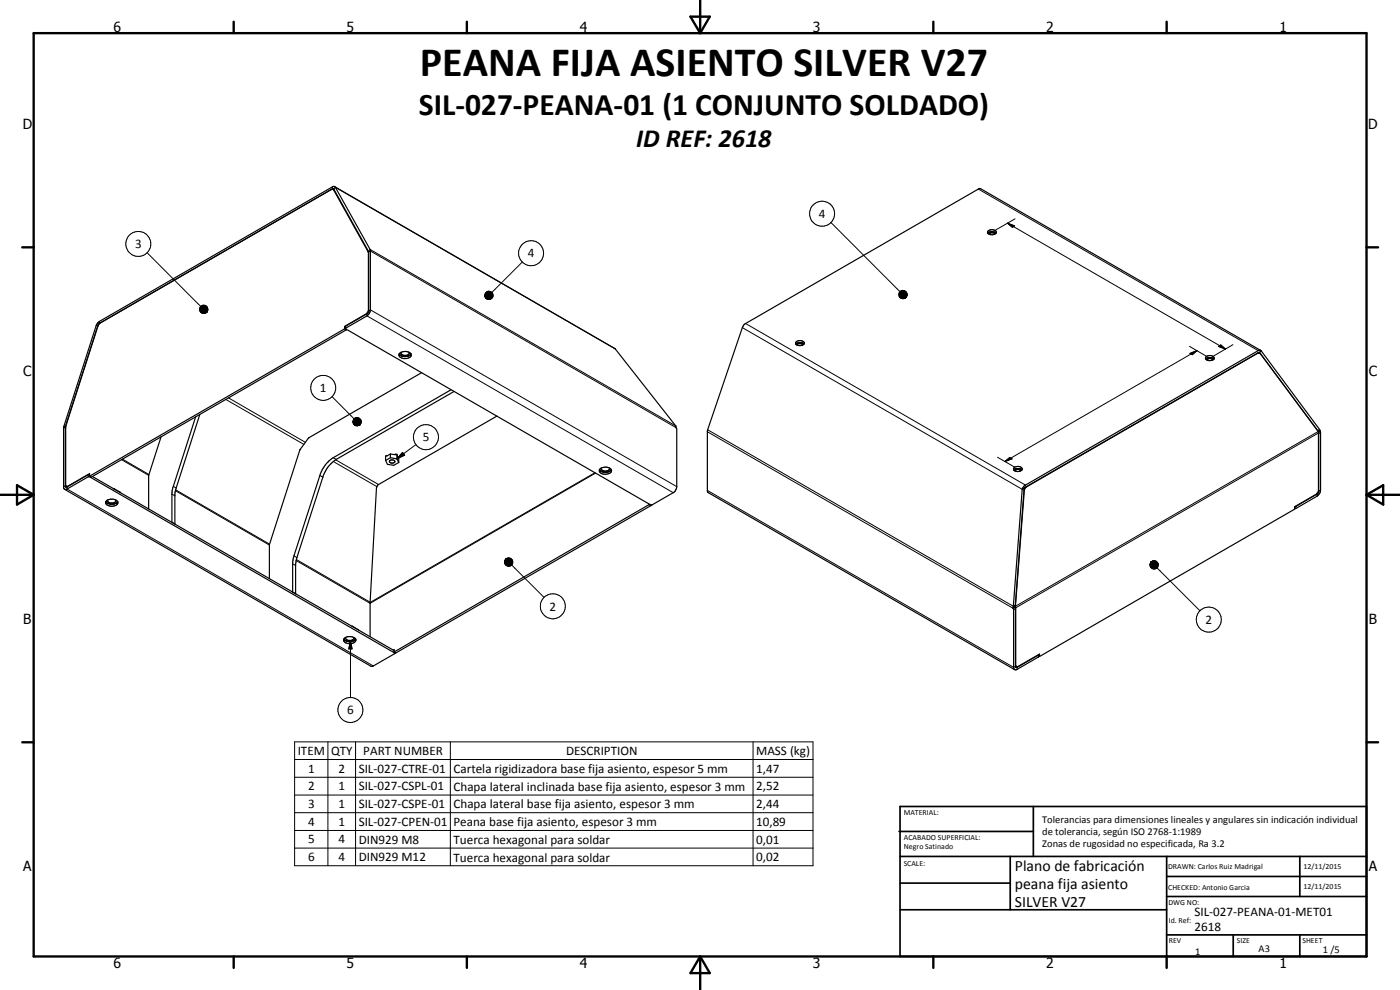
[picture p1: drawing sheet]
<svg xmlns="http://www.w3.org/2000/svg" width="420mm" height="297mm" viewBox="0 0 420 297" stroke-linecap="round" stroke-linejoin="round" font-family="sans-serif">
<g fill="none" stroke="#000" stroke-width=".35">
<path d="M100 56.8l-.7 .1-69.6 40.4-9.9 30.5-.1 17.9 .5 .3M100 56.8l10.6 18.9v17.5M100 56.8l.4 .2M100.4 56l84.2 48.6 18.2 23.2 .3 .9-.1 17.8-.7 1.2-6.7 3.9-.3-.1M296.5 70a1.78 1.78 0 0 1 2.4 0M296.5 69.3a1.58 1.58 0 0 1 2.5 .4 1.54 1.54 0 0 1-2.6-.1zM296.9 70.3a.96 .96 0 0 1 1.6 0M103.4 98l.3 .1M103.4 98v.7M103.4 98.7l.5 .3M103.4 98.7l-76.5 44.2M103.7 98.6h.1"/>
<path d="M103.7 98.6l6.4-3.8 .8-.8 .3-.8v-18.1l-10.5-18.9-.6-.3-70.6 40.8-.6 1-9.8 30.6v18l.3 .5M103.7 98.6l91.6 52.9M103.9 99l-76.5 44.2-.5-.3M103.9 98.8v.2M110 94.1h.1M110 94.1l-6.6 3.9M110.1 94.1l-6.4 3.7v.8M110.1 94.1l.5-.7v-17.9l-10.4-18.7-.3-.2-70.4 40.8-9.9 30.8 .1 17.9 .3 .1 6.5-3.8h.4M110.6 93.2l-.6 .9M110.6 93.2v.1M119.8 106.2a2.45 2.45 0 0 0 3.5 0M119.9 106a2.25 2.25 0 0 1 3.5 .6 2.16 2.16 0 0 1-3.7 0z"/>
<path d="M120.3 105.7a1.34 1.34 0 0 0 1.2 .9 1.34 1.34 0 0 0 1.3-.7v-.2M126.6 111.8l-34.1 19.7-2.5 3.5-9.2 28.4v10.2M135.4 116.9l-35.4 20.4a9.6 9.6 0 0 0-4 5.4l-8 25.1-.2 9.9 .9 .5 .1-9.9 8.1-25.1a9.6 9.6 0 0 1 4-5.4l35.4-20.4M238.8 103.3a1.78 1.78 0 0 1 2.4 0M238.8 103.3a1.8 1.8 0 0 0 2.1 .2M238.8 103.3a1.19 1.19 0 0 1 .7-1.1 1.19 1.19 0 0 1 1.3 .1 .62 .62 0 0 1 .6 .6 .62 .62 0 0 1-.5 .6M239.2 103.5a.99 .99 0 0 1 1.7 0M361.9 107.7a1.79 1.79 0 0 1 2.4 0M361.9 107.1a1.58 1.58 0 0 1 2.5 .4 1.49 1.49 0 0 1-2.6-.1zM362.3 108a.94 .94 0 0 1 1.6 0M377.5 105.9l.4 .1M377.9 105.7l17.7 23.8 .1 17.8-.5 .9-6.7 3.9v.7l-76.5 44.2"/>
<path d="M377.9 105.7l-70.4 40.7M378.4 105.2l-84.4-48.6-70.8 41-10.9 31.7v18.1l.2 .3 92 53.2M378.4 106.3l-.5-.3h-.6l-69.4 40.2-.5 .8-2.7 34.9M378.5 105.3l17.5 23.6M378.5 105.3l-.6 .4M378.5 105.3l-.3-.2-.6 .1-69.8 40.3-.6 .5-.4 .8M48.3 131.1l-3.7 11.5v10.1M60 124.3l-7.4 23.1-.1 9.8-.9-.5v-9.4l7.1-22.2M115.7 138.2l.6 1.1 1.9 .3 1.5-.8M116.9 138.3a.87 .87 0 0 1 .9-.4 .87 .87 0 0 1 .7 .7 .94 .94 0 0 1-1.6-.3zM117.2 136.2l-1.5 .6v1.4M117.2 136.2l1.9 .1"/>
<path d="M117.2 136.2v1.1M117.2 137.3l1.9 .4M117.2 137.3l-1.5 .9M119.1 136.3l.6 1.4v1.1M119.1 136.3v1.4M119.1 137.7l.6 1.1M149.1 124.8l-35.7 20.7-.2 .3-.2 .7-1.9 34.3v10.3M395.7 129.8l.1 .2M395.8 130v17.5l-.4 .7-6.7 3.8M396 128.9h.1M396 128.9l-.5 .3M396 128.9l.1 .4"/>
<path d="M396.1 129.3l.2 .4M396.1 129.3l-.5 .3M396.3 129.7v17.4l-.2 .7-.8 1.1-6.4 3.7h-.4M396.3 129.7l-.5 .3M19.4 146.8l.7-.1 6.4-3.7h.4l91.6 53M19.4 146.8l91.9 53.1 .7-.1 6.4-3.7M20.2 146h.1M26.9 142.9v-.8l-6.7 3.9M27.7 143l90.6 52.2M31.8 150.5a2.45 2.45 0 0 0 3.5 0M31.9 150.3a2.44 2.44 0 0 1 3.5 .4 1.87 1.87 0 0 1-2.9 1 .82 .82 0 0 1-.7-.5 .82 .82 0 0 1 .1-.9zM32.3 150l.1 .5 .7 .4 1.3-.2 .4-.4-.1-.3"/>
<path d="M34.2 146.6h.1M34.2 146.6v.1M34.2 146.6l2 1.2M179.9 140.9a2.45 2.45 0 0 0 3.6 0M180.4 140.5l-.5 .4M180.4 140.5a2.51 2.51 0 0 1 3 .4M180.5 140.4a1.15 1.15 0 0 0 1.8 .8l.5-.3 .1-.5M183.4 140.9a1.21 1.21 0 0 1-1.5 1.4 1.38 1.38 0 0 1-2-1.4M194.8 151.4l-76.5 44.2M194.8 151.2v.2M194.8 151.4l.5 .3M195.3 151.7l-76.5 44.2-.5-.3"/>
<path d="M195.3 151.5v.2M304.2 141a1.75 1.75 0 0 1 2.5 0M304.2 141a1.9 1.9 0 0 0 2.1 .3M304.2 141a1.19 1.19 0 0 1 .7-1.1 1.19 1.19 0 0 1 1.3 .2 .62 .62 0 0 1 .6 .6 .62 .62 0 0 1-.5 .6M304.6 141.3a.94 .94 0 0 1 1.7 0M306.8 146.8l-2.7 35.1M307.5 146.4l-2.8 35.2M307.5 146.4l-.7 .4M103.2 191.8a2.44 2.44 0 0 0 3.6 0M103.3 191.6a2.44 2.44 0 0 1 3.5 .3 2.05 2.05 0 0 1-3.1 .9l-.5-.5zM103.7 191.3l.2 .6 .7 .3 1.2-.2 .4-.7M105.6 187.9h.1"/>
<path d="M105.7 187.9v.1M105.7 187.9l1.9 1.2M118 195.1l.3-.2v.7M118.5 196.1h-.1M118.5 196v.1M118.5 195.7v.3M304 182.5l.2 .4M304.1 181.9l-.1 .6M304.2 182.9v17.3l.3 .7M304.6 182.2l-.6 .3M304.6 182.2l.1 .4M304.6 181.9v.3"/>
<path d="M304.6 181.9h.1M304.7 181.6l-.1 .3M304.7 181.6l-.6 .3M304.7 182.6v17.5l.2 .2 .4-.1 6.4-3.7M304.7 182.6l-.5 .3M304.7 181.9l.1 17.9M304.7 199.7l.1 .1M311.7 196.4v.7l-6.6 3.9-.6-.1M311.7 196.8l.3 .2M312 197v-.7l-6.7 3.8-.5-.3"/>
</g>
<g fill="none" stroke="#000" stroke-width=".3">
<path d="M99.7 56.1l.2 .7M100.1 57l.3 .1M100.2 56.8l.5-.6 83.9 48.5M293.6 56.7l84 48.5M44.1 75.8l16.1 16.1M110.4 75.5l.2 .1M110.6 75.4l.5-.6 91.7 53M110.6 75.9h.1M110.6 75.6l.6-.3 91.7 53M156.7 78.6l-9.1 9.2M249.4 66.8l20.7 20.7M302.4 67l2.1 .8-.7 .4z"/>
<path d="M302.4 67l65.4 37.7M304.6 65.7l-6 3.4M28.9 97.7h.5M29.8 96.4l.1 .7M59.9 92.5l2.1 1.2-2.1-.9zM59.9 92.8l2.1 .9-2.1-.7zM59.9 93l2.1 .7-2-.4zM60 93.3l2 .4-1.9-.2zM60 92.2l2 1.5-2.1-1.2zM60.1 93.5l1.9 .2h-1.7zM60.1 92l.3-.2 1.6 1.9zM60.1 92l1.9 1.7-2-1.5z"/>
<path d="M60.3 93.7h1.7l-1.5 .2zM60.4 91.8l.2-.1 1.4 2zM60.5 93.9l1.5-.2zM60.6 91.7l.2-.1 1.2 2.1zM60.7 94l1.3-.3zM60.8 91.6h.3l.9 2.1zM61 94l1-.3zM61.1 91.6h.3l.6 2.1zM61.3 94l.7-.3zM61.4 91.6l.2 .1 .4 2zM61.5 94l.5-.3zM61.6 91.7l.3 .1 .1 1.9z"/>
<path d="M61.8 93.9l.2-.2zM61.9 91.8l.1 .1v1.8zM62 91.9l.2 .3-.2 1.5zM62.2 92.2l-.2 1.5zM62.3 93.2l-.3 .5zM62.3 92.5l-.3 1.2zM62.4 93l-.4 .7zM62.4 92.7l-.4 1zM103.7 97.8v.7M110.1 94.1v.7l91.9 53M110.6 93.3l.6-.3 91.9 53M145.5 88.5l.4 1z"/>
<path d="M145.5 88.8l.4 .7zM145.6 88.3l.3 1.2zM145.6 89.1l.3 .4zM145.7 88l.2 1.5zM145.7 89.3l.2 .2zM145.8 87.8l.2-.2-.1 1.9zM145.8 87.8l.1 1.7-.2-1.5zM145.9 89.5l.4 .3zM145.9 89.5l.7 .3zM145.9 89.5l.9 .4zM145.9 89.5l1.2 .3zM145.9 89.5l1.5 .2-.3 .1z"/>
<path d="M145.9 89.5h1.7l-.2 .2zM145.9 89.5l1.9-.2-.2 .2zM145.9 89.5l2-.4-.1 .2zM145.9 89.5l2.1-.6-.1 .2zM145.9 89.5l2.1-.9v.3zM145.9 89.5l2-1.2 .1 .3zM145.9 89.5l2-1.4v.2zM145.9 89.5l1.8-1.7 .2 .3zM146 87.6l.3-.1-.4 2zM146.3 87.5l.2-.1-.6 2.1zM146.5 87.4h.3l-.9 2.1zM146.8 87.4h.3l-1.2 2.1z"/>
<path d="M147.1 87.4l.2 .1-1.4 2zM147.3 87.5l.2 .1-1.6 1.9zM147.5 87.6l.2 .2-1.8 1.7zM222.8 98.3l84 48.5M223.8 97.1l84 48.4M269.7 88.3l2.2 1-2.1-.7zM269.8 88.1l2.1 1.2-2.2-1zM269.8 88.6l2.1 .7-2.1-.4zM269.8 88.9l2.1 .4-2-.2zM269.9 87.8l.1-.2 1.9 1.7zM269.9 87.8l2 1.5-2.1-1.2zM269.9 89.1l2 .2h-1.7z"/>
<path d="M270.2 89.3h1.7zM270.2 87.4l.2-.2 1.5 2.1zM270.2 87.4l1.7 1.9-1.9-1.7zM270.4 89.5l1.5-.2-1.3 .3zM270.4 87.2h.3l1.2 2.1zM270.6 89.6l1.3-.3zM270.7 87.2l.3-.1 .9 2.2zM270.9 89.6l1-.3zM271 87.1l.2 .1 .7 2.1zM271.2 89.6l.7-.3zM271.2 87.2h.3l.4 2.1zM271.4 89.6l.5-.3z"/>
<path d="M271.5 87.2l.2 .2 .2 1.9zM271.6 89.5l.3-.2zM271.7 87.4l.2 .1v1.8zM271.9 87.5v1.8zM272.1 87.8l.1 .2-.3 1.3zM272.1 88.8l-.2 .5zM272.2 88l-.3 1.3zM272.2 88.6l-.3 .7zM272.2 88.3l-.3 1zM67.8 119.8l23.4 13.5M68.6 119.4l23 13.3M99.6 119l6.6 6.6"/>
<path d="M357 103.9l5.2 3M357.1 106l2.1-.8-1.4 1.2zM359.2 105.2l-57.6 33.3M365.7 103.9l.7-.4 1.4 1.2zM370 103.4l-6 3.5M377.2 106h.1M377.8 105.7l.4 .3M19.2 127.9h.6M19.7 128.2l-.6 .3M36.5 137.9l8.1 4.7M36.7 137.8l8 4.6M100 138.5l13.1 7.5"/>
<path d="M100 137.3l.9 .5M100.7 138l12.9 7.4M105.9 126.5l2.1 .9-2.1-.7zM105.9 126.7l2.1 .7-2-.4zM105.9 126.2l2.1 1.2-2.1-.9zM106 127l2 .4-1.9-.1zM106 126l2 1.4-2.1-1.2zM106.1 127.3l1.9 .1-1.7 .1zM106.2 125.7l.2-.1 1.6 1.8zM106.2 125.7l1.8 1.7-2-1.4zM106.3 127.5l1.7-.1-1.5 .2zM106.4 125.6l.2-.2 1.4 2z"/>
<path d="M106.5 127.6l1.5-.2zM106.6 125.4l.2-.1 1.2 2.1zM106.8 127.7l1.2-.3zM106.8 125.3h.3l.9 2.1zM107 127.8l1-.4zM107.1 125.3h.3l.6 2.1zM107.3 127.8l.7-.4zM107.4 125.3l.2 .1 .4 2zM107.6 127.7l.4-.3zM107.6 125.4l.3 .1 .1 1.9zM107.8 127.6l.2-.2zM107.9 125.5l.2 .2-.1 1.7z"/>
<path d="M108.1 125.7l.1 .2-.2 1.5zM108.2 125.9l.2 .3-.4 1.2zM108.3 127l-.3 .4zM108.4 126.7l-.4 .7zM108.4 126.2l-.4 1.2zM108.4 126.4l-.4 1zM120.8 135.8l.6 .8-2.3 1.1zM124.8 133.4l-5.7 4.3M212.3 129.5l91.7 53M212.4 128.9l91.7 53M299.4 137.2l5.1 3M301.6 138.5l1.4-1.2 .7 .4z"/>
<path d="M395.6 129.5l-90.9 52.4M395.7 129.9l-90.9 52.5-.2-.2M19.1 146.1l.5-.3 .5 .3v.6l91.9 53.1M26.5 142.4v.6M26.9 142.9v.1M51.6 148.3l.9 .5M52 145.9l.9 .5M52.7 147.2l28.1 16.3M52.7 147l28.2 16.3M96 142.7l.9 .5M178.5 141.9l-67.4 38.9M178.8 141.9l-67.7 39.1-22.2-12.8"/>
<path d="M212.3 147.2l91.9 53 .5-.3 .6 .3v.6M307.3 147.2h.1M307.9 146l.1 .1M388.9 151.9v.7M395.2 148.2l.1 .7M396.3 147.1l-.6 .2M87.8 169.2l.9 .5M88.2 166.8l.9 .5M89 167.9l22.1 12.8M151.8 167.8l-.3 .4zM151.8 167.8l-.4 .7zM151.8 167.8l-.4 1z"/>
<path d="M151.8 167.8l-.3 1.2zM151.8 167.8l-.2 1.5-.1-.3zM151.8 167.8v1.7l-.2-.2zM151.8 167.8l.1 1.9-.1-.2zM151.8 167.8l.4 2-.3-.1zM151.8 167.8l.6 2.1-.2-.1zM151.8 167.8l.9 2.1h-.3zM151.8 167.8l1.2 2.1h-.3zM151.8 167.8l1.4 2-.2 .1zM151.8 167.8l1.6 1.8-.2 .2zM151.8 167.8l1.9 1.7-.3 .1zM151.8 167.8l2 1.4-.1 .3z"/>
<path d="M151.8 167.8l2.1 1.2-.1 .2zM151.8 167.8l2.1 .9v.3zM151.8 167.8l2.1 .6v.3zM151.8 167.8l2 .3 .1 .3zM151.8 167.8l1.9 .1 .1 .2zM151.8 167.8l1.7-.1 .2 .2zM151.8 167.8l1.5-.2 .2 .1zM151.8 167.8l1.5-.2zM151.8 167.8l1.3-.3zM151.8 167.8l1-.4zM151.8 167.8l.7-.4zM151.8 167.8l.4-.3z"/>
<path d="M151.8 167.8l.2-.2zM153.6 169.5l9.7 9.7M345.5 168.6l-.3 .5zM345.5 168.6l-.4 .7zM345.5 168.6l-.4 1zM345.5 168.6l-.3 1.3zM345.5 168.6l-.2 1.5zM345.5 168.6v1.7l-.2-.2zM345.5 168.6l.1 1.9-.1-.2zM345.5 168.6l.4 2-.3-.1zM345.5 168.6l.6 2.1-.2-.1zM345.5 168.6l.9 2.1h-.3z"/>
<path d="M345.5 168.6l1.2 2.1h-.3zM345.5 168.6l1.4 2-.2 .1zM345.5 168.6l1.7 1.9-.3 .1zM345.5 168.6l1.9 1.7-.2 .2zM345.5 168.6l2 1.5-.1 .2zM345.5 168.6l2.1 1.2-.1 .3zM345.5 168.6l2.1 .9v.3zM345.5 168.6l2.1 .7v.2zM345.5 168.6l2 .4 .1 .3zM345.5 168.6l1.9 .2 .1 .2zM345.5 168.6h1.7l.2 .2zM345.5 168.6l1.5-.2 .2 .2z"/>
<path d="M345.5 168.6l1.5-.2zM345.5 168.6l1.2-.3zM345.5 168.6l1-.3zM345.5 168.6l.7-.3zM345.5 168.6l.4-.3zM345.5 168.6l.2-.2zM347.2 170.4l12.9 12.9M105.2 192.2l.5 2.5h-1zM105.2 192.2v17.1M118.4 195.7v.2M311.6 196.6v.5M88.4 222.6h155.6v37.2h-155.6z"/>
<path d="M88.4 227.9h155.6M88.4 233.2h155.6M88.4 238.5h155.6M98.4 222.6v37.2M106.7 222.6v37.2M135.2 222.6v37.2M226 222.6v37.2M88.4 243.8h155.6M88.4 249.2h155.6M88.4 254.5h155.6"/>
<circle cx="41.5" cy="73.2" r="3.8"/>
<circle cx="159.4" cy="76" r="3.7"/>
<circle cx="246.7" cy="64.1" r="3.7"/>
<circle cx="97" cy="116.4" r="3.8"/>
<circle cx="127.8" cy="131.2" r="3.8"/>
<circle cx="165.9" cy="181.9" r="3.7"/>
<circle cx="362.8" cy="185.9" r="3.7"/>
<circle cx="105.2" cy="213" r="3.7"/>
</g>
<circle cx="396.1" cy="129.3" r=".18" fill="#000"/>
<g fill="none" stroke="#000" stroke-width=".71">
<path d="M10.1 9.9h400v277.1h-400zM70.1 6.5v3.4M140.1 6.5v3.4M207.2 5h5.8l-2.9 4.9zM210.1 0v9.9M280.1 6.5v3.4M350.1 6.5v3.4M6.7 74.2h3.4M410.1 74.2h3.5M.1 148.5h10M5.1 145.6l5 2.9-5 2.9zM410.1 148.5h10"/>
<path d="M410.1 148.5l5-2.9v5.8zM6.7 222.7h3.4M410.1 222.7h3.5M70.1 287v3.4M140.1 287v3.4M210.1 287v10M210.1 287l2.9 5h-5.8zM280.1 287v3.4M350.1 287v3.4"/>
</g>
<g fill="none" stroke="#000" stroke-width=".51">
<path d="M269.8 249.5h40.3M270.1 242h140v45h-140zM270.1 257h140M303.2 257v16M310.1 242v15M350.1 257v30M390.1 257v12M270.1 265h33.1M270.1 273h80M350.1 269h60M350.1 263h60M350.1 280.5h60"/>
<path d="M370.1 280.5v6.5M390.1 280.5v6.5"/>
</g>
<g fill="#000">
<path d="M302.4 67l2.1 .8-.7 .4zM62.3 93.2l-.3 .5zM62.4 93l-.4 .7zM62.4 92.7l-.4 1zM62.3 92.5l-.3 1.2zM62.2 92.2l-.2 1.5zM62 91.9l.2 .3-.2 1.5zM61.9 91.8l.1 .1v1.8zM61.4 91.6l.2 .1 .4 2zM61.1 91.6h.3l.6 2.1zM60.8 91.6h.3l.9 2.1zM60.6 91.7l.2-.1 1.2 2.1z"/>
<path d="M60.4 91.8l.2-.1 1.4 2zM60.1 92l.3-.2 1.6 1.9zM60.1 92l1.9 1.7-2-1.5zM60 92.2l2 1.5-2.1-1.2zM59.9 92.5l2.1 1.2-2.1-.9zM59.9 92.8l2.1 .9-2.1-.7zM59.9 93l2.1 .7-2-.4zM60.1 93.5l1.9 .2h-1.7zM60.3 93.7h1.7l-1.5 .2zM60.5 93.9l1.5-.2zM60.7 94l1.3-.3zM61 94l1-.3z"/>
<path d="M61.3 94l.7-.3zM61.5 94l.5-.3zM61.8 93.9l.2-.2zM145.9 89.5l.4 .3zM145.9 89.5l.7 .3zM145.9 89.5l.9 .4zM145.9 89.5l1.2 .3zM145.9 89.5l1.5 .2-.3 .1zM145.9 89.5h1.7l-.2 .2zM145.9 89.5l1.9-.2-.2 .2zM145.9 89.5l2.1-.6-.1 .2zM145.9 89.5l2.1-.9v.3z"/>
<path d="M145.9 89.5l2-1.2 .1 .3zM145.9 89.5l2-1.4v.2zM145.9 89.5l1.8-1.7 .2 .3zM147.5 87.6l.2 .2-1.8 1.7zM147.3 87.5l.2 .1-1.6 1.9zM147.1 87.4l.2 .1-1.4 2zM146.8 87.4h.3l-1.2 2.1zM146.5 87.4h.3l-.9 2.1zM146.3 87.5l.2-.1-.6 2.1zM145.8 87.8l.2-.2-.1 1.9zM145.8 87.8l.1 1.7-.2-1.5zM145.7 88l.2 1.5z"/>
<path d="M145.6 88.3l.3 1.2zM145.5 88.5l.4 1zM145.5 88.8l.4 .7zM145.6 89.1l.3 .4zM145.7 89.3l.2 .2zM272.1 88.8l-.2 .5zM272.2 88.6l-.3 .7zM272.2 88.3l-.3 1zM272.2 88l-.3 1.3zM272.1 87.8l.1 .2-.3 1.3zM271.9 87.5v1.8zM271.7 87.4l.2 .1v1.8z"/>
<path d="M271.2 87.2h.3l.4 2.1zM271 87.1l.2 .1 .7 2.1zM270.7 87.2l.3-.1 .9 2.2zM270.4 87.2h.3l1.2 2.1zM270.2 87.4l.2-.2 1.5 2.1zM270.2 87.4l1.7 1.9-1.9-1.7zM269.9 87.8l.1-.2 1.9 1.7zM269.9 87.8l2 1.5-2.1-1.2zM269.8 88.1l2.1 1.2-2.2-1zM269.7 88.3l2.2 1-2.1-.7zM269.8 88.6l2.1 .7-2.1-.4zM269.9 89.1l2 .2h-1.7z"/>
<path d="M270.2 89.3h1.7zM270.4 89.5l1.5-.2-1.3 .3zM270.6 89.6l1.3-.3zM270.9 89.6l1-.3zM271.2 89.6l.7-.3zM271.4 89.6l.5-.3zM271.6 89.5l.3-.2zM357.1 106l2.1-.8-1.4 1.2zM365.7 103.9l.7-.4 1.4 1.2zM108.3 127l-.3 .4zM108.4 126.7l-.4 .7zM108.4 126.4l-.4 1z"/>
<path d="M108.4 126.2l-.4 1.2zM108.2 125.9l.2 .3-.4 1.2zM108.1 125.7l.1 .2-.2 1.5zM107.9 125.5l.2 .2-.1 1.7zM107.4 125.3l.2 .1 .4 2zM107.1 125.3h.3l.6 2.1zM106.8 125.3h.3l.9 2.1zM106.6 125.4l.2-.1 1.2 2.1zM106.4 125.6l.2-.2 1.4 2zM106.2 125.7l.2-.1 1.6 1.8zM106.2 125.7l1.8 1.7-2-1.4zM106 126l2 1.4-2.1-1.2z"/>
<path d="M105.9 126.2l2.1 1.2-2.1-.9zM105.9 126.5l2.1 .9-2.1-.7zM105.9 126.7l2.1 .7-2-.4zM106.1 127.3l1.9 .1-1.7 .1zM106.3 127.5l1.7-.1-1.5 .2zM106.5 127.6l1.5-.2zM106.8 127.7l1.2-.3zM107 127.8l1-.4zM107.3 127.8l.7-.4zM107.6 127.7l.4-.3zM107.8 127.6l.2-.2zM120.8 135.8l.6 .8-2.3 1.1z"/>
<path d="M301.6 138.5l1.4-1.2 .7 .4zM151.8 167.8l-.3 .4zM151.8 167.8l-.4 .7zM151.8 167.8l-.4 1zM151.8 167.8l-.3 1.2zM151.8 167.8l-.2 1.5-.1-.3zM151.8 167.8v1.7l-.2-.2zM151.8 167.8l.1 1.9-.1-.2zM151.8 167.8l.6 2.1-.2-.1zM151.8 167.8l.9 2.1h-.3zM151.8 167.8l1.2 2.1h-.3zM151.8 167.8l1.4 2-.2 .1z"/>
<path d="M151.8 167.8l1.6 1.8-.2 .2zM151.8 167.8l1.9 1.7-.3 .1zM151.8 167.8l2 1.4-.1 .3zM151.8 167.8l2.1 1.2-.1 .2zM151.8 167.8l2.1 .9v.3zM151.8 167.8l2.1 .6v.3zM151.8 167.8l2 .3 .1 .3zM151.8 167.8l1.7-.1 .2 .2zM151.8 167.8l1.5-.2 .2 .1zM151.8 167.8l1.5-.2zM151.8 167.8l1.3-.3zM151.8 167.8l1-.4z"/>
<path d="M151.8 167.8l.7-.4zM151.8 167.8l.4-.3zM151.8 167.8l.2-.2zM345.5 168.6l-.3 .5zM345.5 168.6l-.4 .7zM345.5 168.6l-.4 1zM345.5 168.6l-.3 1.3zM345.5 168.6l-.2 1.5zM345.5 168.6v1.7l-.2-.2zM345.5 168.6l.1 1.9-.1-.2zM345.5 168.6l.6 2.1-.2-.1zM345.5 168.6l.9 2.1h-.3z"/>
<path d="M345.5 168.6l1.2 2.1h-.3zM345.5 168.6l1.4 2-.2 .1zM345.5 168.6l1.7 1.9-.3 .1zM345.5 168.6l1.9 1.7-.2 .2zM345.5 168.6l2 1.5-.1 .2zM345.5 168.6l2.1 1.2-.1 .3zM345.5 168.6l2.1 .9v.3zM345.5 168.6l2.1 .7v.2zM345.5 168.6l2 .4 .1 .3zM345.5 168.6h1.7l.2 .2zM345.5 168.6l1.5-.2 .2 .2zM345.5 168.6l1.5-.2z"/>
<path d="M345.5 168.6l1.2-.3zM345.5 168.6l1-.3zM345.5 168.6l.7-.3zM345.5 168.6l.4-.3zM345.5 168.6l.2-.2zM105.2 192.2l.5 2.5h-1z"/>
</g>
<path d="M60 93.5h2M61.8 91.7v2M145.9 89.3h2M146.1 87.5v2M269.8 89.1h2.1M271.7 87.2v2.1M107.8 125.4v2M151.8 168h2M152 167.8v2M345.7 168.6v2" fill="none" stroke="#000" stroke-width=".38"/>
<path d="M106 127.2h2M345.5 168.8h2" fill="none" stroke="#000" stroke-width=".42"/>
<text font-size="12.6" x="126" y="22.8">PEANA FIJA ASIENTO SILVER V27</text>
<text font-size="9.4" x="125.7" y="34.6">SIL-027-PEANA-01 (1 CONJUNTO SOLDADO)</text>
<text font-size="7.9" x="191" y="44.1">ID REF: 2618</text>
<g font-size="4.7">
<text x="304.6" y="261.2">Plano de fabricación</text>
<text x="304.6" y="266.6">peana fija asiento</text>
<text x="304.6" y="272">SILVER V27</text>
</g>
<g font-size="4.2">
<text x="34" y="9.6">6</text>
<text x="104" y="9.6">5</text>
<text x="174" y="9.6">4</text>
<text x="244" y="9.6">3</text>
<text x="314" y="9.6">2</text>
<text x="384" y="9.6">1</text>
<text x="6.8" y="38.7">D</text>
<text x="410.6" y="38.7">D</text>
<text x="7" y="112.9">C</text>
<text x="410.8" y="112.9">C</text>
<text x="7" y="187.1">B</text>
<text x="410.8" y="187.1">B</text>
<text x="7" y="261.4">A</text>
<text x="410.8" y="261.4">A</text>
<text x="34" y="290.4">6</text>
<text x="104" y="290.4">5</text>
<text x="174" y="290.4">4</text>
<text x="244" y="290.4">3</text>
<text x="314" y="290.4">2</text>
<text x="384" y="290.4">1</text>
</g>
<g font-size="3.9">
<text x="245.7" y="65.4">4</text>
<text x="40.5" y="74.5">3</text>
<text x="158.4" y="77.3">4</text>
<text x="96" y="117.6">1</text>
<text x="126.9" y="132.5">5</text>
<text x="165" y="183.2">2</text>
<text x="361.8" y="187.2">2</text>
<text x="104.2" y="214.3">6</text>
<text x="89.4" y="226.5">ITEM</text>
<text x="99.3" y="226.5">QTY</text>
<text x="109" y="226.5">PART NUMBER</text>
<text x="169.9" y="226.5">DESCRIPTION</text>
<text x="226.9" y="226.6">MASS (kg)</text>
<text x="92.4" y="231.8">1</text>
<text x="101.6" y="231.8">2</text>
<text x="107.6" y="231.8">SIL-027-CTRE-01</text>
<text x="136.1" y="231.9">Cartela rigidizadora base fija asiento, espesor 5 mm</text>
<text x="226.9" y="231.8">1,47</text>
<text x="92.4" y="237.2">2</text>
<text x="101.6" y="237.2">1</text>
<text x="107.6" y="237.2">SIL-027-CSPL-01</text>
<text x="136.1" y="237.2">Chapa lateral inclinada base fija asiento, espesor 3 mm</text>
<text x="226.9" y="237.2">2,52</text>
<text x="92.4" y="242.4">3</text>
<text x="101.6" y="242.4">1</text>
<text x="107.6" y="242.4">SIL-027-CSPE-01</text>
<text x="136.1" y="242.6">Chapa lateral base fija asiento, espesor 3 mm</text>
<text x="226.9" y="242.4">2,44</text>
<text x="92.4" y="247.8">4</text>
<text x="101.6" y="247.8">1</text>
<text x="107.6" y="247.8">SIL-027-CPEN-01</text>
<text x="136.1" y="247.9">Peana base fija asiento, espesor 3 mm</text>
<text x="226.9" y="247.8">10,89</text>
<text x="92.4" y="253.1">5</text>
<text x="101.6" y="253.1">4</text>
<text x="107.6" y="253.1">DIN929 M8</text>
<text x="136.1" y="253.2">Tuerca hexagonal para soldar</text>
<text x="226.9" y="253.1">0,01</text>
<text x="92.4" y="258.4">6</text>
<text x="101.6" y="258.4">4</text>
<text x="107.6" y="258.4">DIN929 M12</text>
<text x="136.1" y="258.5">Tuerca hexagonal para soldar</text>
<text x="226.9" y="258.4">0,02</text>
<text x="358.5" y="275">SIL-027-PEANA-01-MET01</text>
<text x="358.5" y="279.4">2618</text>
</g>
<g font-size="3.1">
<text x="312.7" y="246.8">Tolerancias para dimensiones lineales y angulares sin indicación individual</text>
<text x="312.7" y="250.4">de tolerancia, según ISO 2768-1:1989</text>
<text x="312.7" y="254">Zonas de rugosidad no especificada, Ra 3.2</text>
<text x="358.7" y="286.5">1</text>
<text x="377.7" y="285.6">A3</text>
<text x="397" y="285.9">1 /5</text>
</g>
<g font-size="2.4">
<text x="271.2" y="244.4">MATERIAL:</text>
<text x="271.3" y="252">ACABADO SUPERFICIAL:</text>
<text x="271.3" y="254.6">Negro Satinado</text>
<text x="271.2" y="259.7">SCALE:</text>
<text x="350.6" y="260.8">DRAWN: Carlos Ruiz Madrigal</text>
<text x="391.2" y="260.6">12/11/2015</text>
<text x="350.6" y="267">CHECKED: Antonio Garcia</text>
<text x="391.2" y="266.7">12/11/2015</text>
<text x="350.6" y="271.4">DWG NO:</text>
<text x="350.8" y="276.9">Id. Ref:</text>
<text x="350.8" y="282.8">REV</text>
<text x="371.2" y="282.9">SIZE</text>
<text x="390.9" y="282.9">SHEET</text>
</g>
</svg>
